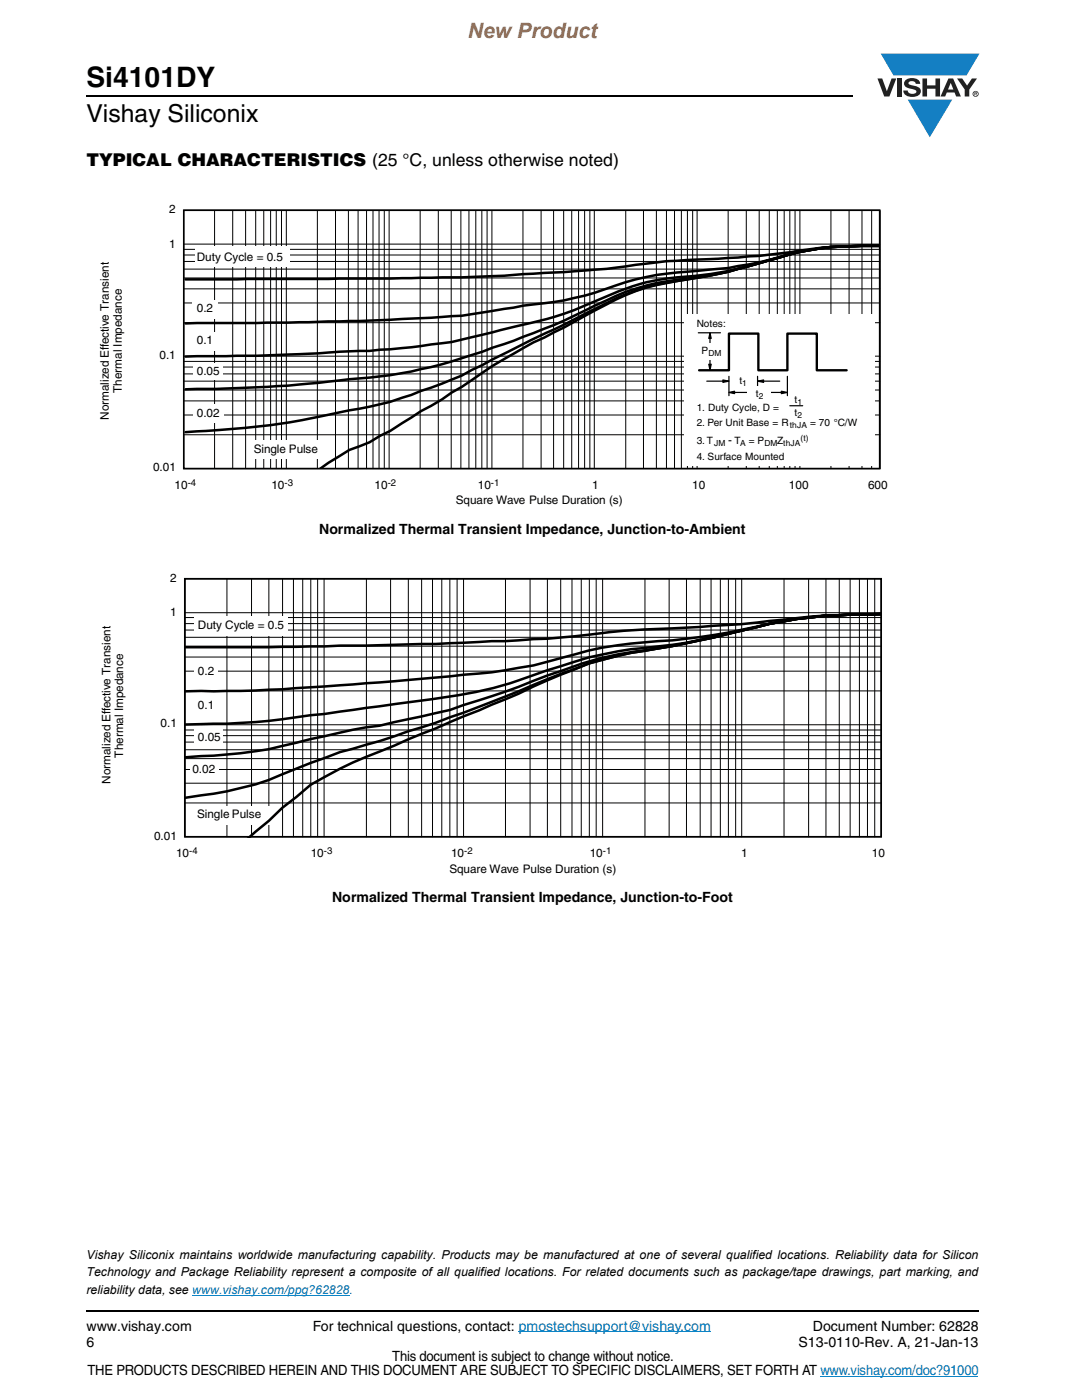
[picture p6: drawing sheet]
<svg xmlns="http://www.w3.org/2000/svg" width="216mm" height="279mm" viewBox="0 0 216 279" stroke-linecap="round" stroke-linejoin="round" font-family="sans-serif">
<path d="M17.1 18.9h.2v.3h-.2z" fill="#000"/>
<path d="M17.3 19.1h152.9" fill="none" stroke="#000" stroke-width=".36"/>
<path d="M175.1 10.7h20.4v16.7h-20.4z" fill="#fff"/>
<g fill="#147fc3">
<path d="M175.7 10.7h19.7l-2.5 4.4h-1.1h-13.5z"/>
<path d="M181.1 19.9h8.9l-4.5 7.5z"/>
</g>
<g fill="#231f20">
<path d="M175.1 15.7h.9l1 2.5 .9-2.5h.9l-1.3 3.6h-1.1z"/>
<path d="M179 15.7h.9v3.6h-.9z"/>
<path d="M180.7 16a2.1 2.1 0 0 1 2.8 .3l.1 .4h-.9a.79 .79 0 0 0-.7-.5 .79 .79 0 0 0-.7 .4l.2 .3 1 .2a1.08 1.08 0 0 1 1.2 1.1 1.08 1.08 0 0 1-1.1 1.1 1.73 1.73 0 0 1-2.3-1.2h.8a.96 .96 0 0 0 .8 .6 .96 .96 0 0 0 1-.4 1.31 1.31 0 0 0-1.3-.6 1.03 1.03 0 0 1-1-.6 1.03 1.03 0 0 1 .1-1.1z"/>
<path d="M184.1 15.7h.9v1.3h1.7v-1.3h.9v3.6h-.9v-1.6h-1.7v1.6h-.9z"/>
<path d="M191 15.7h1l1 1.4 .9-1.4h1.1l-1.6 2.2v1.4h-.9v-1.4z"/>
<path d="M189.7 16.5l.5 1.4h-1zM189.2 15.7l-1.5 3.6h.9l.3-.8h1.6l.3 .8h.9l-1.5-3.6z"/>
<path d="M194.2 18.7a.46 .46 0 0 1 .9 0 .46 .46 0 0 1-.9 0zM194.1 18.7a.6 .6 0 0 0 1.2 0 .6 .6 0 0 0-1.2 0z"/>
<path d="M194.6 18.5h.2v.2h-.2zM194.4 18.4v.7h.2v-.3l.4 .3-.2-.3 .1-.2v-.2z"/>
</g>
<path d="M17.1 261.5h.2v.4h-.2z" fill="#000"/>
<path d="M17.3 261.7h178.1" fill="none" stroke="#000" stroke-width=".36"/>
<path d="M38.4 258.5h31.3M103.5 265.8h38.4M163.7 274.6h31.5" fill="none" stroke="#007ec4" stroke-width=".2"/>
<path d="M19.7 40.6h157.4v60.6h-157.4z" fill="#fff"/>
<g fill="none" stroke="#000" stroke-width=".2">
<path d="M36.6 42v51.5M36.7 48.7h138.8M36.7 49.8h138.8M36.7 55.5h138.8M36.7 57.6h138.8M36.7 53.7h138.8M36.7 50.9h138.8M36.7 52.2h138.8M36.7 42h138.8M42.8 42v51.5M46.4 42v51.5M49 42v51.5"/>
<path d="M51 42v51.5M52.6 42v51.5M54 42v51.5M55.1 42v51.5M56.2 42v51.5M57.1 42v51.5M63.3 42v51.5M66.9 42v51.5M69.5 42v51.5M71.5 42v51.5M73.1 42v51.5M74.4 42v51.5"/>
<path d="M75.6 42v51.5M76.7 42v51.5M77.6 42v51.5M83.8 42v51.5M87.5 42v51.5M90 42v51.5M92 42v51.5M93.6 42v51.5M94.9 42v51.5M96.1 42v51.5M97.2 42v51.5M98.2 42v51.5"/>
<path d="M104.3 42v51.5M108 42v51.5M110.5 42v51.5M112.5 42v51.5M114.1 42v51.5M115.4 42v51.5M116.7 42v51.5M117.7 42v51.5M118.6 42v51.5M124.9 42v51.5M128.4 42v51.5M131 42v51.5"/>
<path d="M133 42v51.5M134.6 42v51.5M136 42v51.5M137.2 42v51.5M138.2 42v51.5M139.1 42v51.5M145.3 42v51.5M148.9 42v51.5M151.5 42v51.5M153.5 42v51.5M155.1 42v51.5M156.5 42v51.5"/>
<path d="M157.6 42v51.5M158.6 42v51.5M159.6 42v51.5M165.8 42v51.5M169.4 42v51.5M172 42v51.5M173.9 42v51.5M175.6 42v51.5M36.7 60.5h138.8M36.7 64.4h138.8M36.7 72.1h138.8M36.7 73.3h138.8"/>
<path d="M36.7 74.6h138.8M36.7 76.1h138.8M36.7 77.8h138.8M36.7 71.1h138.8M36.7 80h138.8M36.7 82.8h138.8M36.7 86.8h138.8M36.7 93.5h138.8"/>
</g>
<g fill="#fff">
<path d="M38.5 59.9h5v3.6h-5z"/>
<path d="M37.7 66.3h7.4v3.6h-7.4z"/>
<path d="M38.6 72.4h6v3.3h-6z"/>
<path d="M38.5 80.8h6.2v3.6h-6.2z"/>
<path d="M49.9 88h14.9v3.6h-14.9z"/>
<path d="M38.9 49.2h18.9v4.1h-18.9z"/>
<path d="M136.4 62.7h38.1v30.3h-38.1z"/>
</g>
<g fill="none" stroke="#000" stroke-width=".24">
<path d="M139.3 66.4h4.5M141 76.1h3.6M144.2 75.8l1.3 .3-1.3 .2zM145.4 78.3l1.2-.2v.5zM145.5 75.1v3.9M146.3 78.3h3.6M151.2 75.1v1.9M151.2 76.1l1.2-.3v.5zM152 76.1h3.6M152.7 78.3h3.5M155.9 78.1l1.2 .2-1.2 .3zM157.1 75.1v3.9"/>
<path d="M157.6 81h2.6"/>
</g>
<path d="M144.2 75.8l1.3 .3-1.3 .2zM145.4 78.3l1.2-.2v.5zM151.2 76.1l1.2-.3v.5zM155.9 78.1l1.2 .2-1.2 .3z" fill="#000"/>
<g fill="#fff">
<path d="M145.9 74.5h4.8v3.3h-4.8z"/>
<path d="M149.2 77h4.7v3.3h-4.7z"/>
</g>
<path d="M141.4 72.7h.5l-.2 1.2zM141.7 66.4l.2 1.1h-.5z" fill="#000"/>
<path d="M141.4 72.7h.5l-.2 1.2zM141.7 67.2v5.9M141.7 66.4l.2 1.1h-.5z" fill="none" stroke="#000" stroke-width=".24"/>
<path d="M138.4 68.4h7.1v3.3h-7.1z" fill="#fff"/>
<path d="M139.5 73.9h6v-7.3h5.8v7.3h5.8v-7.3h5.9v7.3h5.9" fill="none" stroke="#000" stroke-width=".47"/>
<path d="M175.6 49.1h-3.7a55 55 0 0 0-18.5 2.9 71 71 0 0 1-18.3 3.4 50.4 50.4 0 0 0-16.9 5 84.6 84.6 0 0 1-17.7 5.3l-2.2 .6a107.8 107.8 0 0 1-20.4 3.4l-4.2 .3-5.9 .2a441.1 441.1 0 0 1-30.8 1M175.6 49.1h-3.7a57.5 57.5 0 0 0-18.5 2.8l-8.1 1.6-6.2 .6a59.5 59.5 0 0 0-20.4 4.3l-1.9 .6a72.2 72.2 0 0 1-12.4 2l-1.9 .4a124.2 124.2 0 0 1-18.5 2.1l-12.3 .6-10.1 .2-24.6 .2M175.6 49.1a87.6 87.6 0 0 0-18 1.3 306.8 306.8 0 0 1-22.5 1.6l-4.1 .4a219.9 219.9 0 0 1-18.4 1.9l-6.2 .3a372.3 372.3 0 0 1-26.2 .9l-43.2 .3M175.6 49.1h-3.7a55 55 0 0 0-18.5 2.9 106.5 106.5 0 0 1-20.4 4.4 47.2 47.2 0 0 0-14.3 5.2l-6.1 3.2a392.5 392.5 0 0 0-20.5 10.2l-10 3.8a79.3 79.3 0 0 1-14.3 3.5 158.5 158.5 0 0 1-30.8 3.9M175.6 49.1h-3.7a56.1 56.1 0 0 0-18.5 2.9l-1.9 .5a79.1 79.1 0 0 1-16.4 3.3 47.5 47.5 0 0 0-16.4 5.2l-1.9 1a148.5 148.5 0 0 1-18.5 7.4 97.5 97.5 0 0 1-28.6 6.3l-4.2 .5a254.1 254.1 0 0 1-28.5 1.5M175.6 49.1h-3.7a55.1 55.1 0 0 0-18.5 2.9 134.2 134.2 0 0 1-20.6 4.5l-1.3 .3a36.1 36.1 0 0 0-10.5 4l-10.5 5.5a129.6 129.6 0 0 0-18.4 10.9l-2 1.1-1.9 1.4-4.2 2.4-6.1 3.9-2.1 1-2.1 1.3-4 1.5-4.2 2.6-1.6 1.2" fill="none" stroke="#000" stroke-width=".5"/>
<path d="M36.7 42h138.8v51.5h-138.8z" fill="none" stroke="#000" stroke-width=".34"/>
<path d="M20 114.1h156.6v60.6h-156.6z" fill="#fff"/>
<g fill="none" stroke="#000" stroke-width=".2">
<path d="M36.9 115.5h138.9v51.5h-138.9zM45.3 115.5v51.5M50.2 115.5v51.5M53.6 115.5v51.5M56.4 115.5v51.5M58.6 115.5v51.5M60.4 115.5v51.5M62 115.5v51.5M63.4 115.5v51.5M64.7 115.5v51.5M73.1 115.5v51.5M77.9 115.5v51.5"/>
<path d="M81.5 115.5v51.5M84.1 115.5v51.5M86.3 115.5v51.5M88.2 115.5v51.5M89.8 115.5v51.5M91.2 115.5v51.5M92.5 115.5v51.5M100.9 115.5v51.5M105.8 115.5v51.5M109.2 115.5v51.5M111.9 115.5v51.5M114.1 115.5v51.5"/>
<path d="M116 115.5v51.5M117.6 115.5v51.5M119 115.5v51.5M120.2 115.5v51.5M128.7 115.5v51.5M133.5 115.5v51.5M137 115.5v51.5M139.7 115.5v51.5M141.9 115.5v51.5M143.7 115.5v51.5M145.3 115.5v51.5M146.8 115.5v51.5"/>
<path d="M148 115.5v51.5M156.4 115.5v51.5M161.3 115.5v51.5M164.8 115.5v51.5M167.5 115.5v51.5M169.6 115.5v51.5M171.5 115.5v51.5M173.1 115.5v51.5M174.5 115.5v51.5M36.9 122.3h138.9M36.9 123.2h138.9M36.9 129h138.9"/>
<path d="M36.9 131.1h138.9M36.9 133.9h138.9M36.9 137.9h138.9M36.9 127.2h138.9M36.9 124.5h138.9M36.9 125.7h138.9M36.9 145.7h138.9M36.9 146.8h138.9M36.9 148.1h138.9M36.9 149.6h138.9M36.9 151.4h138.9M36.9 153.6h138.9"/>
<path d="M36.9 156.3h138.9M36.9 144.6h138.9M36.9 160.2h138.9"/>
</g>
<g fill="#fff">
<path d="M38.8 132.3h4.8v3.6h-4.8z"/>
<path d="M38.8 145.5h5.7v3.6h-5.7z"/>
<path d="M37.9 151.8h5.7v3.7h-5.7z"/>
<path d="M37.7 160.9h17.2v3.6h-17.2z"/>
<path d="M38.8 123h18.7v3.8h-18.7z"/>
</g>
<path d="M175.9 122.5l-2.9 .1a93.3 93.3 0 0 0-25.1 3.3l-5.6 1.2a105.1 105.1 0 0 1-16.4 2.5 79.4 79.4 0 0 0-14 3.4l-2.7 .8a96.8 96.8 0 0 1-26.5 6.2l-18 2.5-2.7 .2a157 157 0 0 1-25 1.9M175.9 122.5l-2.9 .1a101.5 101.5 0 0 0-25.1 3.1l-5.6 1-8.1 1.1a90.4 90.4 0 0 0-25 4.3l-2.8 .7-2.9 .5a69.7 69.7 0 0 1-11 1.4l-13.8 1.3-10.8 .8a360.2 360.2 0 0 1-30.9 1.2M175.9 122.5h-.2a172.9 172.9 0 0 0-24.6 1.7l-11.7 .9a267.7 267.7 0 0 0-27.5 2.1l-8.4 .6a1540.6 1540.6 0 0 1-49.9 1.4h-16.6M175.9 122.5l-2.9 .1a93.2 93.2 0 0 0-25.1 3.3 224.1 224.1 0 0 1-22 4.4l-8.4 2.1-2.9 1.2a116 116 0 0 0-11.1 4.9l-27.8 11.5a77.9 77.9 0 0 0-13.7 6.6l-5.7 4.6-2.7 2.6-3.9 3.3M175.9 122.5l-2.9 .1a93.2 93.2 0 0 0-25.1 3.3 222.5 222.5 0 0 1-22 4.4 81.9 81.9 0 0 0-14 4.2 408.7 408.7 0 0 1-27.8 10.7l-8.4 2.7-7.8 2.2-11.6 4.4a46.6 46.6 0 0 1-11 3.4l-8.3 1.3M175.9 122.5l-2.9 .1a93.3 93.3 0 0 0-25.1 3.3 178.8 178.8 0 0 1-24 4.6 63.5 63.5 0 0 0-12 3.4l-11.1 4.2-11 3.6-14.1 3.1a156.9 156.9 0 0 0-16.6 3.4 83.2 83.2 0 0 1-19 2.7l-3.1 .2" fill="none" stroke="#000" stroke-width=".5"/>
<path d="M36.9 115.5h138.9v51.5h-138.9z" fill="none" stroke="#000" stroke-width=".34"/>
<text font-size="5.6" x="17.3" y="17.4">Si4101DY</text>
<text font-size="4.9" x="17.3" y="24.4">Vishay Siliconix</text>
<text font-size="4.2" fill="#f06b12" x="93.3" y="7.5">New Product</text>
<text font-size="3.5" x="17.3" y="33">TYPICAL CHARACTERISTICS (25 °C, unless otherwise noted)</text>
<g font-size="2.8">
<text x="63.7" y="106.6">Normalized Thermal Transient Impedance, Junction-to-Ambient</text>
<text x="66.3" y="180.1">Normalized Thermal Transient Impedance, Junction-to-Foot</text>
<text x="17.3" y="265.6">www.vishay.com</text>
<text x="17.3" y="268.8">6</text>
<text x="62.4" y="265.6">For technical questions, contact: pmostechsupport@vishay.com</text>
<text x="159.3" y="268.8">S13-0110-Rev. A, 21-Jan-13</text>
<text x="162.2" y="265.6">Document Number: 62828</text>
<text x="17.5" y="274.4">THE PRODUCTS DESCRIBED HEREIN AND THIS DOCUMENT ARE SUBJECT TO SPECIFIC DISCLAIMERS, SET FORTH AT www.vishay.com/doc?91000</text>
<text x="78.3" y="271.6">This document is subject to change without notice.</text>
</g>
<g font-size="2.5">
<text x="17.3" y="251.2">Vishay Siliconix maintains worldwide manufacturing capability. Products may be manufactured at one of several qualified locations. Reliability data for Silicon</text>
<text x="17.3" y="254.7">Technology and Package Reliability represent a composite of all qualified locations. For related documents such as package/tape drawings, part marking, and</text>
<text x="17.3" y="258.3">reliability data, see www.vishay.com/ppg?62828.</text>
</g>
<g font-size="2.3">
<text x="33.8" y="42.6">2</text>
<text x="33.8" y="49.4">1</text>
<text x="39.3" y="52.1">Duty Cycle = 0.5</text>
<text x="39.3" y="62.3">0.2</text>
<text x="31.8" y="71.6">0.1</text>
<text x="39.3" y="68.7">0.1</text>
<text x="39.3" y="74.8">0.05</text>
<text x="21.7" y="83.8" transform="rotate(-90 21.7 83.8)">Normalized Effective Transient</text>
<text x="24.3" y="78.4" transform="rotate(-90 24.3 78.4)">Thermal Impedance</text>
<text x="39.3" y="83.2">0.02</text>
<text x="145.3" y="88.6">-</text>
<text x="30.5" y="94.1">0.01</text>
<text x="50.6" y="90.4">Single Pulse</text>
<text x="34.9" y="97.5">10</text>
<text x="54.2" y="97.5">10</text>
<text x="74.7" y="97.5">10</text>
<text x="91" y="100.7">Square Wave Pulse Duration (s)</text>
<text x="95.3" y="97.5">10</text>
<text x="118.2" y="97.5">1</text>
<text x="138.1" y="97.5">10</text>
<text x="157.4" y="97.5">100</text>
<text x="173.2" y="97.5">600</text>
<text x="34" y="116.1">2</text>
<text x="34" y="122.9">1</text>
<text x="39.5" y="125.6">Duty Cycle = 0.5</text>
<text x="39.5" y="134.7">0.2</text>
<text x="39.5" y="141.4">0.1</text>
<text x="32" y="145">0.1</text>
<text x="39.5" y="147.9">0.05</text>
<text x="24.6" y="151.2" transform="rotate(-90 24.6 151.2)">Thermal Impedance</text>
<text x="38.4" y="154.2">0.02</text>
<text x="22" y="156.4" transform="rotate(-90 22 156.4)">Normalized Effective Transient</text>
<text x="30.7" y="167.6">0.01</text>
<text x="39.3" y="163.3">Single Pulse</text>
<text x="35.1" y="171">10</text>
<text x="62" y="171">10</text>
<text x="90" y="171">10</text>
<text x="117.7" y="171">10</text>
<text x="147.9" y="171">1</text>
<text x="174" y="171">10</text>
<text x="89.7" y="174.2">Square Wave Pulse Duration (s)</text>
</g>
<g font-size="2">
<text x="139" y="65.2">Notes:</text>
<text x="140" y="70.6">P</text>
<text x="147.5" y="76.6">t</text>
<text x="139" y="81.9">1. Duty Cycle, D =</text>
<text x="150.8" y="79.2">t</text>
<text x="158.6" y="80.3">t</text>
<text x="158.6" y="83">t</text>
<text x="139" y="88.6">3. T</text>
<text x="139" y="85">2. Per Unit Base = R</text>
<text x="146.5" y="88.6">T</text>
<text x="149.4" y="88.6">= P</text>
<text x="155.1" y="88.6">Z</text>
<text x="161.6" y="85">= 70 °C/W</text>
<text x="139" y="91.8">4. Surface Mo</text>
<text x="151.5" y="91.8">unted</text>
</g>
<g font-size="1.9">
<text x="37.5" y="96.9">-4</text>
<text x="56.8" y="96.9">-3</text>
<text x="77.4" y="96.9">-2</text>
<text x="98" y="96.9">-1</text>
<text x="37.8" y="170.4">-4</text>
<text x="64.6" y="170.4">-3</text>
<text x="92.6" y="170.4">-2</text>
<text x="120.3" y="170.4">-1</text>
</g>
<g font-size="1.7">
<text x="141.3" y="71">DM</text>
<text x="148.1" y="77">1</text>
<text x="151.4" y="79.6">2</text>
<text x="159.1" y="80.7">1</text>
<text x="159.1" y="83.4">2</text>
<text x="142.5" y="89">JM</text>
<text x="147.7" y="89">A</text>
<text x="152.5" y="89">DM</text>
<text x="156.3" y="89">thJA</text>
<text x="157.6" y="85.4">thJA</text>
<text x="159.8" y="88.1">(t)</text>
</g>
</svg>
